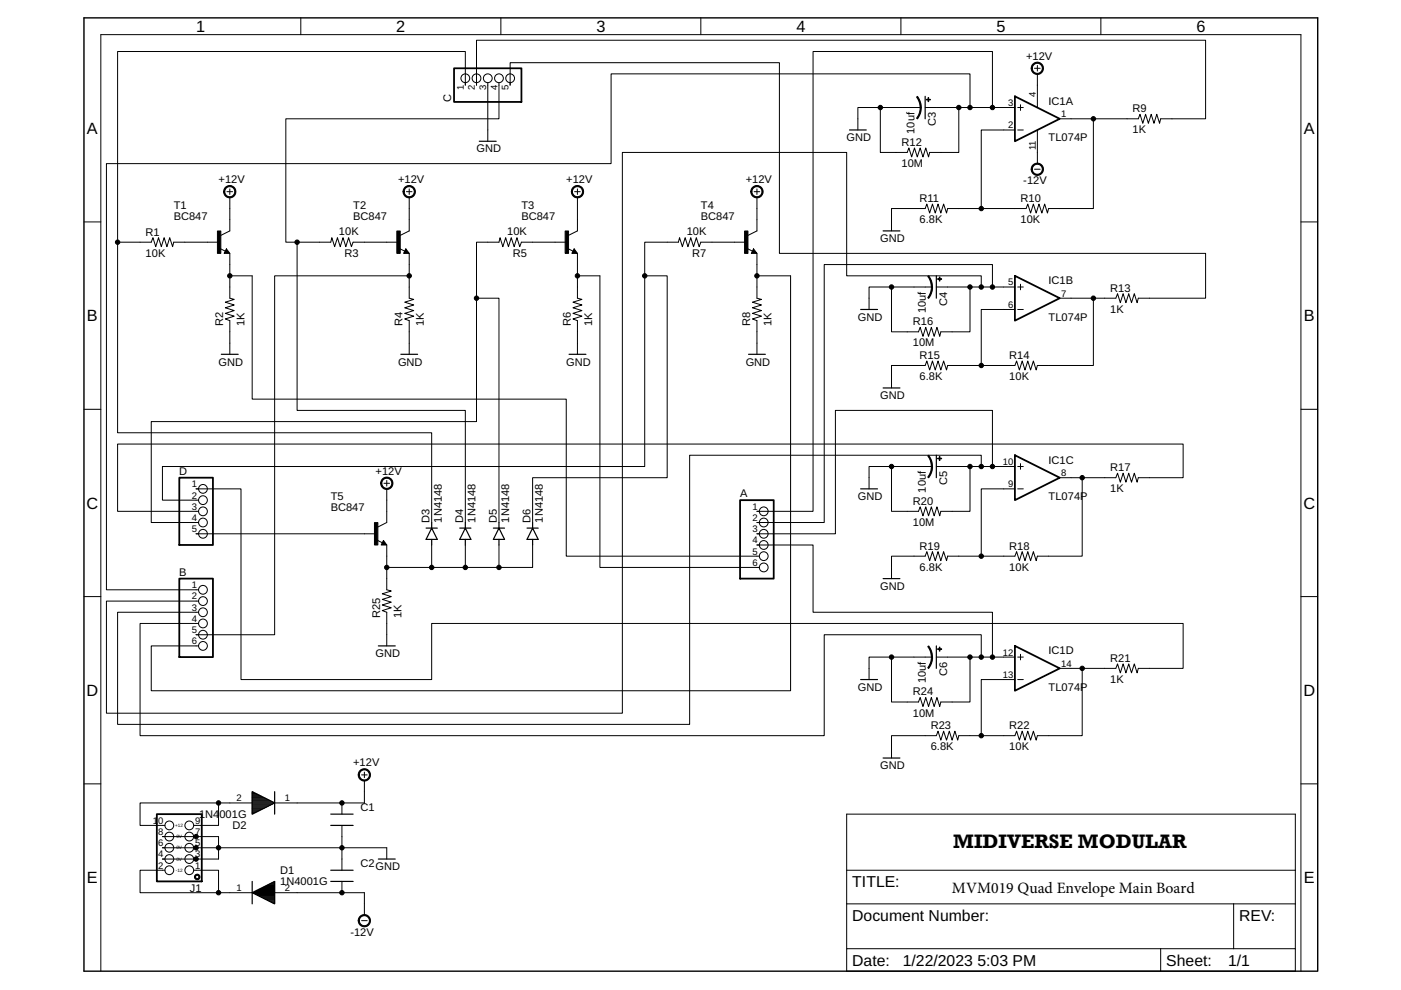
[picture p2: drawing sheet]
<svg xmlns="http://www.w3.org/2000/svg" width="297mm" height="210mm" viewBox="0 0 297 210" stroke-linecap="round" stroke-linejoin="round" font-family="sans-serif">
<path d="M17.8 3.8h261.6v202.1h-261.6z" fill="none" stroke="#000" stroke-width=".3"/>
<g fill="none" stroke="#000" stroke-width=".21">
<path d="M63.8 3.8v3.5M98.7 17.5v.6v-7.2h-73.8v40.5h7.2l.3-1 .6 1.9 .6-1.9 .6 1.9 .6-1.9 .6 1.9 .6-1.9 .6 1.9 .2-.9h9.5M101 17.5v.6v-9.6h154.6v16.7h-9.5l-.2 .9-.6-1.9-.6 1.9-.6-1.9-.6 1.9-.6-1.9-.6 1.9-.6-1.9-.4 1h-16.6M103.4 17.5v12.5M105.8 17.5v7.7h-45.2v26.2h9.5l.3-1 .6 1.9 .5-1.9 .6 1.9 .6-1.9 .6 1.9 .6-1.9 .6 1.9 .4-.9h9.5M106.2 3.8v3.5M108.2 17.5v.6v-4.8h57v40.4h90.4v9.5h-14.3l-.2 1-.6-1.9-.6 1.9-.6-1.9-.6 1.9-.6-1.9-.6 1.9-.6-1.9-.3 .9h-11.9M148.6 3.8v3.5M191 3.8v3.5M219.3 14.5h1.2M219.9 13.9v1.2M219.9 15.7v7.1"/>
<path d="M233.4 3.8v3.5M186.6 22.8v9.5h5.7l.4-.9 .6 1.9 .6-1.9 .6 1.9 .6-1.9 .6 1.9 .6-1.9 .6 1.9 .2-1h6.2v-9.5M195.2 22.8h-13.3v4.8M196.2 22.8h19M205.7 22.8v-7.1h-76.1v19h-107v90.4h19.5M210.4 22.8v-11.9h-38v97.5h-11.9h.5M215.2 27.6h-7.2v16.6M215.8 22.8h1.2M215.8 27.6h1.2M216.4 22.2v1.2M219.3 35.9h1.2M219.9 27.6v7.1"/>
<path d="M231.8 25.2v19h-9.5l-.2 1-.6-1.9-.6 1.9-.6-1.9-.6 1.9-.6-1.9-.6 1.9-.6-1.9-.3 .9h-16.7l-.2 1-.6-1.9-.6 1.9-.6-1.9-.6 1.9-.6-1.9-.6 1.9-.6-1.9-.3 .9h-7.2v4.8M17.8 47.1h3.6M24.9 51.4v40.4h66.6v19M46.6 52.7l1.2 .6M48 52.8l.7 .9h-1.2zM48.1 40.6h1.2M48.7 53.7v9.5l1 .3-1.9 .6 1.9 .6-1.9 .6 1.9 .5-1.9 .6 1.9 .6-1.9 .6 .9 .4v7.1M48.7 41.8v7.2l-1.9 .9M48.7 40v1.2M48.7 58.5h4.8v26.1h66.6v33.3h40.9M63 51.4v35.6h35.7v23.8M84.7 52.7l1.1 .6"/>
<path d="M86 52.8l.8 .9h-1.2zM86.2 40.6h1.2M86.8 58.5h-28.6v76.1h-16.6h.5M86.8 53.7v9.5l.9 .3-1.9 .6 1.9 .6-1.9 .6 1.9 .5-1.9 .6 1.9 .6-1.9 .6 1 .4v7.1M86.8 40v1.2M86.8 41.8v7.2l-1.9 .9M120.1 51.4h-9.5l-.4 .9-.6-1.9-.6 1.9-.6-1.9-.6 1.9-.6-1.9-.6 1.9-.6-1.9-.2 1h-4.8v38h-68.9v21.4h10M120.4 52.7l1.1 .6M121.7 52.8l.7 .9h-1.2zM121.8 40.6h1.2M122.4 53.7v9.5l1 .3-1.9 .6 1.9 .6-1.9 .6 1.9 .5-1.9 .6 1.9 .6-1.9 .6 .9 .4v7.1M122.4 41.8v7.2l-1.9 .9"/>
<path d="M122.4 40v1.2M122.4 58.5h4.8v61.8h33.8M136.7 58.5h4.8v42.8h-28.6v9.5M158.1 51.4h-9.5l-.4 .9-.6-1.9-.6 1.9-.5-1.9-.6 1.9-.6-1.9-.6 1.9-.6-1.9-.3 1h-7.1v47.5h-102.3v7.1h7.7M158.4 52.7l1.2 .6M159.8 52.8l.7 .9h-1.2zM159.9 40.6h1.2M160.5 53.7v9.5l.9 .3-1.9 .6 1.9 .6-1.9 .6 1.9 .5-1.9 .6 1.9 .6-1.9 .6 1 .4v7.1M160.5 41.8v7.2l-1.9 .9M160.5 40v1.2M160.5 58.5h7.1v88h-135.5v-9.6h10M275.8 47.1h3.6"/>
<path d="M101 63.2h4.8v47.6M189 60.9v9.5h5.7l.4-1 .6 1.9 .6-1.9 .6 1.9 .6-1.9 .6 1.9 .5-1.9 .6 1.9 .3-.9h6.2v-9.5M197.6 60.9h-13.3v4.7M198.5 60.9h16.7M208 60.9v-2.4h-28.5v-26.2h-47.5v118.9h-109.4v-23.8h19.5M210.4 60.9v-4.8h-35.6v54.7h-14.3h.5M215.2 65.6h-7.2v11.9M215.8 60.9h1.2M215.8 65.6h1.2M216.4 60.3v1.1M231.8 63.2v14.3h-11.9l-.2 .9-.6-1.9-.6 1.9-.6-1.9-.6 1.9-.6-1.9-.6 1.9-.6-1.9-.3 1h-14.3l-.2 .9-.6-1.9-.6 1.9-.6-1.9-.6 1.9-.6-1.9-.6 1.9-.6-1.9-.3 1h-7.2v4.8M17.8 86.8h3.6"/>
<path d="M189 98.9v9.5h5.7l.4-.9 .6 1.9 .6-1.9 .6 1.9 .6-1.9 .6 1.9 .5-1.9 .6 1.9 .3-1h6.2v-9.5M197.6 98.9h-13.3v4.8M198.5 98.9h16.7M208 98.9v-2.4h-61.8v57.1h-121.3v-23.8h17.2M210.4 98.9v-11.9h-33.3v26.2h-16.6h.5M215.8 98.9h1.2M216.4 98.3v1.2M275.8 86.8h3.6M41.6 113.2h38M42.1 103.7h-.5h9.5v40.4h40.4v-11.9h159.3v9.5h-9.5l-.2 1-.6-1.9-.6 1.9-.6-1.9-.6 1.9-.6-1.9-.6 1.9-.6-1.9-.3 .9h-11.9M79.9 114.5l1.2 .6M81.3 114.6l.7 .9h-1.2z"/>
<path d="M81.4 102.5h1.2M82 115.5v9.6l1 .2-2 .6 2 .6-2 .6 2 .6-2 .6 2 .6-2 .6 1 .3v7.1M82 101.9v1.2M82 103.7v7.1l-1.9 .9M91.5 115.5v4.8M98.7 115.5v4.8M105.8 115.5v4.8M112.9 115.5v4.8h-7.1M161 115.5h-.5h11.9v14.3h38v9.5M215.2 103.7h-7.2v14.2M215.8 103.7h1.2M224.7 101.3h11.9l.3-1 .6 1.9 .6-1.9 .6 1.9 .6-1.9 .6 1.9 .6-1.9 .6 1.9 .2-.9h9.5v-7.2h-225.9v14.3h17.2"/>
<path d="M229.4 101.3v16.6h-9.5l-.2 1-.6-1.9-.6 1.9-.6-1.9-.6 1.9-.6-1.9-.6 1.9-.6-1.9-.3 .9h-14.3l-.2 1-.6-1.9-.6 1.9-.6-1.9-.6 1.9-.6-1.9-.6 1.9-.6-1.9-.3 .9h-7.2v4.8M17.8 126.5h3.6M42.1 132.2h-12.4v23.8h145.1v-21.4h33.2v4.7M82 120.3h23.8M189 139.3v9.5h5.7l.4-.9 .6 1.9 .6-1.9 .6 1.9 .6-1.9 .6 1.9 .5-1.9 .6 1.9 .3-1h6.2v-9.5M197.6 139.3h-13.3v4.8M198.5 139.3h16.7M215.8 139.3h1.2M216.4 138.7v1.2M275.8 126.5h3.6M215.2 144.1h-7.2v11.9M215.8 144.1h1.2"/>
<path d="M229.4 141.7v14.3h-9.5l-.2 .9-.6-1.9-.6 1.9-.6-1.9-.6 1.9-.6-1.9-.6 1.9-.6-1.9-.3 1h-11.9l-.2 .9-.6-1.9-.6 1.9-.6-1.9-.6 1.9-.6-1.9-.6 1.9-.6-1.9-.4 1h-9.5v4.7M17.8 166.2h3.6M34.4 179.7h47.6v2.4M35 177.4h-.6h11.9v4.7h-11.9h.6M41.1 177.4h.5M46.3 170.2v4.8h-5.2M53.5 170.2h-23.8v4.8h5.3M72.5 170.2v2.4M72.5 175v9.5M76.7 164.3h1.2M77.3 165.5v4.7h-19.1M77.3 163.7v1.2"/>
<path d="M275.8 166.2h3.6M35 184.5h-5.3v4.8h23.8M41.1 184.5h5.2v4.8M41.1 182.1h.5M58.2 189.3h19.1v4.7M72.5 186.9v2.4M76.7 195.2h1.2M179.5 191.6h95.1M179.5 184.5h95.1M261.6 191.6v9.5M179.5 201.1v-28.5h95.1v28.5M246.1 201.1v4.8"/>
<path d="M246.1 201.1h15.5M261.6 201.1h13v4.8h-95.1v-4.8h66.6M275.8 205.9v-198.6h-254.4v198.6"/>
<circle cx="98.7" cy="16.6" r=".93"/>
<circle cx="101" cy="16.6" r=".93"/>
<circle cx="103.4" cy="16.6" r=".93"/>
<circle cx="105.8" cy="16.6" r=".93"/>
<circle cx="108.2" cy="16.6" r=".93"/>
<circle cx="43" cy="106" r=".93"/>
<circle cx="43" cy="103.7" r=".93"/>
<circle cx="43" cy="113.2" r=".93"/>
<circle cx="43" cy="110.8" r=".93"/>
<circle cx="43" cy="108.4" r=".93"/>
<circle cx="161.9" cy="108.4" r=".93"/>
<circle cx="161.9" cy="115.5" r=".93"/>
<circle cx="161.9" cy="110.8" r=".93"/>
<circle cx="161.9" cy="117.9" r=".93"/>
<circle cx="161.9" cy="113.2" r=".93"/>
<circle cx="43" cy="136.9" r=".93"/>
<circle cx="43" cy="129.8" r=".93"/>
<circle cx="43" cy="125.1" r=".93"/>
<circle cx="43" cy="127.4" r=".93"/>
<circle cx="43" cy="134.6" r=".93"/>
<circle cx="43" cy="132.2" r=".93"/>
<circle cx="161.9" cy="120.3" r=".93"/>
<circle cx="35.9" cy="175" r=".93"/>
<circle cx="35.9" cy="179.7" r=".93"/>
<circle cx="35.9" cy="177.4" r=".93"/>
<circle cx="40.1" cy="177.4" r=".93"/>
<circle cx="40.1" cy="175" r=".93"/>
<circle cx="40.1" cy="179.7" r=".93"/>
<circle cx="35.9" cy="184.5" r=".93"/>
<circle cx="35.9" cy="182.1" r=".93"/>
<circle cx="40.1" cy="184.5" r=".93"/>
<circle cx="40.1" cy="182.1" r=".93"/>
</g>
<path d="M96.3 14.5h14.3v7.1h-14.3zM215.2 20.4l9.5 4.8-9.5 4.8zM215.2 58.5l9.5 4.7-9.5 4.8zM215.2 96.5l9.5 4.8-9.5 4.7zM38 101.3h7.1v14.2h-7.1zM156.9 106h7.1v16.7h-7.1zM38 122.7h7.1v16.6h-7.1zM215.2 136.9l9.5 4.8-9.5 4.8zM33.3 172.6h9.5v14.3h-9.5z" fill="none" stroke="#000" stroke-width=".38"/>
<g fill="#000" stroke="#000" stroke-width=".21">
<path d="M219 13.6a1.3 1.3 0 0 1 2.1 .2 1.3 1.3 0 0 1-.8 1.9 1.3 1.3 0 0 1-1.7-1.2h.3a1.06 1.06 0 0 1 1.5-1 1.06 1.06 0 0 1 .2 1.8 1.06 1.06 0 0 1-1.7-.5v-.3h-.3z" fill-rule="evenodd"/>
<path d="M195.1 22.8h.2v.8l-.8 1.6-.2-.1 .5-.9z" fill-rule="evenodd"/>
<path d="M194.3 20.6l.2-.2 .4 .7 .4 .9v.8h-.2l-.1-.9z" fill-rule="evenodd"/>
<path d="M219 35a1.3 1.3 0 0 1 2.1 .2 1.3 1.3 0 0 1-.8 1.9 1.3 1.3 0 0 1-1.7-1.2h.3a1.06 1.06 0 0 1 1.5-1 1.06 1.06 0 0 1 .2 1.8 1.06 1.06 0 0 1-1.7-.5v-.3h-.3z" fill-rule="evenodd"/>
<path d="M47.8 39.7a1.3 1.3 0 0 1 2 .3 1.3 1.3 0 0 1-.7 1.9 1.3 1.3 0 0 1-1.7-1.3h.2a1.06 1.06 0 0 1 1.5-1 1.06 1.06 0 0 1 .3 1.8 1.06 1.06 0 0 1-1.7-.5l-.1-.3h-.2z" fill-rule="evenodd"/>
<path d="M85.8 39.7a1.31 1.31 0 0 1 2.1 .3 1.31 1.31 0 0 1-.8 1.9 1.31 1.31 0 0 1-1.7-1.3h.3a1.07 1.07 0 0 1 1.6-.9 1.07 1.07 0 0 1 .1 1.9 1.07 1.07 0 0 1-1.7-.7v-.3h-.3z" fill-rule="evenodd"/>
<path d="M121.5 39.7a1.3 1.3 0 0 1 2.1 .3 1.3 1.3 0 0 1-.8 1.9 1.3 1.3 0 0 1-1.7-1.3h.3a1.07 1.07 0 0 1 1.5-.9 1.07 1.07 0 0 1 .2 1.9 1.07 1.07 0 0 1-1.7-.7v-.3h-.3z" fill-rule="evenodd"/>
<path d="M159.6 39.7a1.31 1.31 0 0 1 2 .3 1.31 1.31 0 0 1-.8 1.9 1.31 1.31 0 0 1-1.6-1.3h.2a1.07 1.07 0 0 1 1.5-1 1.07 1.07 0 0 1 .3 1.8 1.07 1.07 0 0 1-1.8-.5v-.3h-.2z" fill-rule="evenodd"/>
<path d="M197.5 60.9h.2v.7l-.8 1.7-.2-.2 .7-1.3z" fill-rule="evenodd"/>
<path d="M196.7 58.6l.2-.1 .6 1.1 .2 1.3h-.2l-.3-1.4z" fill-rule="evenodd"/>
<path d="M196.7 96.7l.2-.2 .6 1.1 .2 1.3h-.2l-.3-1.4z" fill-rule="evenodd"/>
<path d="M81.1 101.5a1.3 1.3 0 0 1 2 .3 1.3 1.3 0 0 1-.7 1.9 1.3 1.3 0 0 1-1.7-1.2h.2a1.06 1.06 0 0 1 1.5-1 1.06 1.06 0 0 1 .3 1.7 1.06 1.06 0 0 1-1.7-.5l-.1-.2h-.2z" fill-rule="evenodd"/>
<path d="M197.5 98.9h.2v.8l-.8 1.6-.2-.1 .7-1.3z" fill-rule="evenodd"/>
<path d="M196.7 137.1l.2-.2 .4 .7 .3 1 .1 .7h-.2l-.3-1.4z" fill-rule="evenodd"/>
<path d="M197.5 139.3h.2v.8l-.8 1.6-.2-.1 .7-1.3z" fill-rule="evenodd"/>
<path d="M76.3 163.4a1.3 1.3 0 0 1 2.1 .2 1.3 1.3 0 0 1-.8 1.9 1.3 1.3 0 0 1-1.7-1.2h.3a1.07 1.07 0 0 1 1.5-1 1.07 1.07 0 0 1 .3 1.8 1.07 1.07 0 0 1-1.8-.5v-.3h-.3z" fill-rule="evenodd"/>
<path d="M41.4 185.5a.59 .59 0 0 1 .9 .1 .59 .59 0 0 1-.3 .9 .59 .59 0 0 1-.8-.6h.3a.36 .36 0 0 1 .5-.3 .36 .36 0 0 1 .1 .6 .36 .36 0 0 1-.6-.1v-.2h-.3z" fill-rule="evenodd"/>
<path d="M76.3 194.3a1.3 1.3 0 0 1 2.1 .3 1.3 1.3 0 0 1-.8 1.9 1.3 1.3 0 0 1-1.7-1.3h.3a1.08 1.08 0 0 1 1.5-1 1.08 1.08 0 0 1 .3 1.8 1.08 1.08 0 0 1-1.8-.5v-.3h-.3z" fill-rule="evenodd"/>
<circle cx="186.6" cy="22.8" r=".47"/>
<circle cx="203.3" cy="22.8" r=".47"/>
<circle cx="205.7" cy="22.8" r=".47"/>
<circle cx="210.4" cy="22.8" r=".47"/>
<circle cx="231.8" cy="25.2" r=".47"/>
<circle cx="24.9" cy="51.4" r=".47"/>
<circle cx="48.7" cy="58.5" r=".47"/>
<circle cx="63" cy="51.4" r=".47"/>
<circle cx="86.8" cy="58.5" r=".47"/>
<circle cx="122.4" cy="58.5" r=".47"/>
<circle cx="136.7" cy="58.5" r=".47"/>
<circle cx="160.5" cy="58.5" r=".47"/>
<circle cx="208" cy="44.2" r=".47"/>
<circle cx="101" cy="63.2" r=".47"/>
<circle cx="189" cy="60.9" r=".47"/>
<circle cx="205.7" cy="60.9" r=".47"/>
<circle cx="208" cy="60.9" r=".47"/>
<circle cx="208" cy="77.5" r=".47"/>
<circle cx="210.4" cy="60.9" r=".47"/>
<circle cx="231.8" cy="63.2" r=".47"/>
<circle cx="189" cy="98.9" r=".47"/>
<circle cx="205.7" cy="98.9" r=".47"/>
<circle cx="208" cy="98.9" r=".47"/>
<circle cx="210.4" cy="98.9" r=".47"/>
<circle cx="208" cy="117.9" r=".47"/>
<circle cx="229.4" cy="101.3" r=".47"/>
<circle cx="82" cy="120.3" r=".47"/>
<circle cx="91.5" cy="120.3" r=".47"/>
<circle cx="98.7" cy="120.3" r=".47"/>
<circle cx="105.8" cy="120.3" r=".47"/>
<circle cx="189" cy="139.3" r=".47"/>
<circle cx="205.7" cy="139.3" r=".47"/>
<circle cx="208" cy="139.3" r=".47"/>
<circle cx="210.4" cy="139.3" r=".47"/>
<circle cx="208" cy="156" r=".47"/>
<circle cx="229.4" cy="141.7" r=".47"/>
<circle cx="41.6" cy="179.7" r=".47"/>
<circle cx="41.6" cy="177.4" r=".47"/>
<circle cx="46.3" cy="170.2" r=".47"/>
<circle cx="46.3" cy="179.7" r=".47"/>
<circle cx="72.5" cy="179.7" r=".47"/>
<circle cx="72.5" cy="170.2" r=".47"/>
<circle cx="41.6" cy="182.1" r=".47"/>
<circle cx="46.3" cy="189.3" r=".47"/>
<circle cx="72.5" cy="189.3" r=".47"/>
</g>
<g fill="none" stroke="#000" stroke-width=".25">
<path d="M101.6 30h3.6M180.1 27.6h3.6M196.2 20.4v4.8M48 53.2l.1 .3h-.3l.2-.5 .5 .6h-.7M86 53.2l.2 .3h-.4l.2-.5 .5 .6h-.7M121.7 53.2l.1 .3h-.3l.2-.5 .5 .6h-.7M159.8 53.2l.1 .3h-.4l.3-.5 .5 .6h-.8M187.2 49h3.6M198.5 58.5v4.7M46.9 75.1h3.6M85 75.1h3.5M120.6 75.1h3.6"/>
<path d="M158.7 75.1h3.6M182.5 65.6h3.6M187.2 82.3h3.6M198.5 96.5v4.8M81.3 115.1l.1 .2h-.4l.3-.5 .5 .6h-.8M90.3 112h2.4M91.5 112l1.2 2.4h-2.4zM91.5 110.8v1.2M91.5 114.4v1.1M97.5 112h2.3M98.7 112l1.1 2.4h-2.3zM98.7 110.8v1.2"/>
<path d="M98.7 114.4v1.1M104.6 112h2.4M105.8 112l1.2 2.4h-2.4zM105.8 110.8v1.2M105.8 114.4v1.1M111.7 112h2.4M112.9 112l1.2 2.4h-2.4zM112.9 110.8v1.2M112.9 114.4v1.1M182.5 103.7h3.6M80.2 136.9h3.6M187.2 122.7h3.6"/>
<path d="M198.5 136.9v4.8M182.5 144.1h3.6M53.5 172.5h.2M53.5 172.3h.6M53.5 172.1h1M53.5 171.9h1.4M53.5 171.7h1.8M53.5 171.5h2.2M53.5 171.3h2.6M53.5 171.1h3M53.5 170.9h3.4M53.5 170.7h3.9"/>
<path d="M53.5 170.5h4.3M53.5 170.3h4.7M53.5 170.1h4.4M53.5 169.8h3.9M53.5 169.7h3.5M53.5 169.4h3.1M53.5 169.2h2.7M53.5 169h2.3M53.5 168.8h1.9M53.5 168.6h1.5M53.5 168.4h1.1M53.5 168.2h.6"/>
<path d="M53.5 168h.2M53.5 167.9l4.7 2.3-4.7 2.4zM58.2 167.9v4.7M70.1 172.6h4.8M70.1 175h4.8M187.2 160.7h3.6M53.5 189.3l4.7-2.4v4.7zM53.5 186.9v4.7M53.6 189.2h4.6M53.8 189.4h4.4M54 189h4.2M54.2 189.6h4"/>
<path d="M54.4 188.8h3.8M54.6 189.8h3.6M54.8 188.6h3.4M55 190h3.2M55.2 188.4h3M55.4 190.2h2.8M55.6 188.2h2.6M55.9 190.5h2.3M56 188h2.2M56.3 190.7h1.9M56.5 187.8h1.7M56.7 190.9h1.5"/>
<path d="M56.9 187.6h1.3M57.1 191.1h1.1M57.3 187.4h.9M57.5 191.3h.7M57.7 187.2h.5M57.9 191.5h.3M58.1 186.9h.1M70.1 184.5h4.8M70.1 186.9h4.8M80.2 182.1h3.6"/>
</g>
<g fill="#000" stroke="#000" stroke-width=".21">
<path d="M196.4 21.1h.9v.1h-.9zM196.8 20.7h.1v.8h-.1zM46.1 49h.7v4.7h-.7zM84.1 49h.8v4.7h-.8zM119.8 49h.7v4.7h-.7zM157.9 49h.7v4.7h-.7zM198.8 59.1h.8v.1h-.8zM199.2 58.7h.1v.9h-.1zM198.8 97.2h.8v.1h-.8zM199.2 96.8h.1v.8h-.1zM79.4 110.8h.7v4.7h-.7zM198.8 137.6h.8v.1h-.8z"/>
<path d="M199.2 137.2h.1v.8h-.1z"/>
</g>
<text font-size="4.2" x="202.1" y="179.9">MIDIVERSE MODULAR</text>
<g font-size="3.5">
<text x="41.6" y="6.8">1</text>
<text x="84" y="6.8">2</text>
<text x="126.4" y="6.8">3</text>
<text x="168.8" y="6.8">4</text>
<text x="211.3" y="6.8">5</text>
<text x="253.7" y="6.8">6</text>
<text x="18.4" y="28.4">A</text>
<text x="276.5" y="28.4">A</text>
<text x="18.4" y="68.1">B</text>
<text x="276.5" y="68.1">B</text>
<text x="18.3" y="107.8">C</text>
<text x="276.4" y="107.8">C</text>
<text x="18.3" y="147.5">D</text>
<text x="276.4" y="147.5">D</text>
<text x="18.4" y="187.3">E</text>
<text x="276.5" y="187.3">E</text>
</g>
<g font-size="3.3">
<text x="180.7" y="188.1">TITLE:</text>
<text x="201.8" y="189.3">MVM019 Quad Envelope Main Board</text>
<text x="180.7" y="195.2">Document Number:</text>
<text x="262.7" y="195.2">REV:</text>
<text x="180.7" y="204.7">Date:</text>
<text x="191.4" y="204.7">1/22/2023 5:03 PM</text>
<text x="247.3" y="204.7">Sheet:</text>
<text x="260.4" y="204.7">1/1</text>
</g>
<g font-size="2.3">
<text x="217.6" y="12.7">+12V</text>
<text x="95.7" y="21.6" transform="rotate(-90 95.7 21.6)">C</text>
<text x="222.3" y="22.2">IC1A</text>
<text x="240.1" y="23.8">R9</text>
<text x="179.5" y="29.9">GND</text>
<text x="193.9" y="28.4" transform="rotate(-90 193.9 28.4)">10uf</text>
<text x="198.4" y="26.8" transform="rotate(-90 198.4 26.8)">C3</text>
<text x="222.3" y="29.9">TL074P</text>
<text x="240.1" y="28.3">1K</text>
<text x="101" y="32.3">GND</text>
<text x="191.2" y="35.4">10M</text>
<text x="191.2" y="30.9">R12</text>
<text x="46.3" y="38.9">+12V</text>
<text x="84.4" y="38.9">+12V</text>
<text x="120.1" y="38.9">+12V</text>
<text x="158.1" y="38.9">+12V</text>
<text x="217" y="39.1">-12V</text>
<text x="36.8" y="46.6">BC847</text>
<text x="36.8" y="44.2">T1</text>
<text x="74.9" y="46.6">BC847</text>
<text x="74.9" y="44.2">T2</text>
<text x="110.5" y="46.6">BC847</text>
<text x="110.5" y="44.2">T3</text>
<text x="148.6" y="46.6">BC847</text>
<text x="148.6" y="44.2">T4</text>
<text x="195" y="47.3">6.8K</text>
<text x="195" y="42.8">R11</text>
<text x="216.4" y="47.3">10K</text>
<text x="216.4" y="42.8">R10</text>
<text x="30.9" y="49.9">R1</text>
<text x="71.9" y="49.9">10K</text>
<text x="107.5" y="49.9">10K</text>
<text x="145.6" y="49.9">10K</text>
<text x="186.6" y="51.3">GND</text>
<text x="30.9" y="54.4">10K</text>
<text x="73.1" y="54.4">R3</text>
<text x="108.7" y="54.4">R5</text>
<text x="146.8" y="54.4">R7</text>
<text x="200.8" y="64.8" transform="rotate(-90 200.8 64.8)">C4</text>
<text x="222.3" y="60.3">IC1B</text>
<text x="235.4" y="61.8">R13</text>
<text x="47.3" y="69.2" transform="rotate(-90 47.3 69.2)">R2</text>
<text x="51.8" y="69.2" transform="rotate(-90 51.8 69.2)">1K</text>
<text x="85.4" y="69.2" transform="rotate(-90 85.4 69.2)">R4</text>
<text x="89.9" y="69.2" transform="rotate(-90 89.9 69.2)">1K</text>
<text x="121" y="69.2" transform="rotate(-90 121 69.2)">R6</text>
<text x="125.5" y="69.2" transform="rotate(-90 125.5 69.2)">1K</text>
<text x="159.1" y="69.2" transform="rotate(-90 159.1 69.2)">R8</text>
<text x="163.6" y="69.2" transform="rotate(-90 163.6 69.2)">1K</text>
<text x="181.9" y="68">GND</text>
<text x="193.5" y="69">R16</text>
<text x="196.3" y="66.4" transform="rotate(-90 196.3 66.4)">10uf</text>
<text x="222.3" y="68">TL074P</text>
<text x="235.4" y="66.3">1K</text>
<text x="46.3" y="77.5">GND</text>
<text x="84.4" y="77.5">GND</text>
<text x="120.1" y="77.5">GND</text>
<text x="158.1" y="77.5">GND</text>
<text x="193.5" y="73.5">10M</text>
<text x="195" y="76.1">R15</text>
<text x="214" y="76.1">R14</text>
<text x="195" y="80.6">6.8K</text>
<text x="214" y="80.6">10K</text>
<text x="186.6" y="84.6">GND</text>
<text x="38" y="100.7">D</text>
<text x="79.6" y="100.7">+12V</text>
<text x="222.3" y="98.3">IC1C</text>
<text x="235.4" y="99.9">R17</text>
<text x="70.1" y="106">T5</text>
<text x="156.9" y="105.4">A</text>
<text x="181.9" y="106">GND</text>
<text x="193.5" y="107">R20</text>
<text x="196.3" y="104.4" transform="rotate(-90 196.3 104.4)">10uf</text>
<text x="200.8" y="102.9" transform="rotate(-90 200.8 102.9)">C5</text>
<text x="222.3" y="106">TL074P</text>
<text x="235.4" y="104.4">1K</text>
<text x="70.1" y="108.4">BC847</text>
<text x="91.1" y="110.8" transform="rotate(-90 91.1 110.8)">D3</text>
<text x="93.7" y="110.8" transform="rotate(-90 93.7 110.8)">1N4148</text>
<text x="98.2" y="110.8" transform="rotate(-90 98.2 110.8)">D4</text>
<text x="100.8" y="110.8" transform="rotate(-90 100.8 110.8)">1N4148</text>
<text x="105.3" y="110.8" transform="rotate(-90 105.3 110.8)">D5</text>
<text x="108" y="110.8" transform="rotate(-90 108 110.8)">1N4148</text>
<text x="112.5" y="110.8" transform="rotate(-90 112.5 110.8)">D6</text>
<text x="115.1" y="110.8" transform="rotate(-90 115.1 110.8)">1N4148</text>
<text x="193.5" y="111.5">10M</text>
<text x="195" y="116.5">R19</text>
<text x="214" y="116.5">R18</text>
<text x="38" y="122.1">B</text>
<text x="186.6" y="125.1">GND</text>
<text x="195" y="121">6.8K</text>
<text x="214" y="121">10K</text>
<text x="80.6" y="131" transform="rotate(-90 80.6 131)">R25</text>
<text x="85.1" y="131" transform="rotate(-90 85.1 131)">1K</text>
<text x="79.6" y="139.3">GND</text>
<text x="200.8" y="143.3" transform="rotate(-90 200.8 143.3)">C6</text>
<text x="222.3" y="138.7">IC1D</text>
<text x="235.4" y="140.3">R21</text>
<text x="181.9" y="146.5">GND</text>
<text x="193.5" y="147.4">R24</text>
<text x="196.3" y="144.9" transform="rotate(-90 196.3 144.9)">10uf</text>
<text x="222.3" y="146.5">TL074P</text>
<text x="235.4" y="144.8">1K</text>
<text x="193.5" y="151.9">10M</text>
<text x="197.3" y="154.6">R23</text>
<text x="214" y="154.6">R22</text>
<text x="197.3" y="159.1">6.8K</text>
<text x="214" y="159.1">10K</text>
<text x="74.9" y="162.5">+12V</text>
<text x="186.6" y="163.1">GND</text>
<text x="42.2" y="173.5">1N4001G</text>
<text x="76.5" y="172">C1</text>
<text x="49.3" y="175.8">D2</text>
<text x="59.4" y="185.3">D1</text>
<text x="76.5" y="183.9">C2</text>
<text x="79.6" y="184.5">GND</text>
<text x="40.3" y="189.2">J1</text>
<text x="59.4" y="187.7">1N4001G</text>
<text x="74.3" y="198.4">-12V</text>
</g>
<g font-size="2">
<text x="98.3" y="19" transform="rotate(-90 98.3 19)">1</text>
<text x="100.7" y="19" transform="rotate(-90 100.7 19)">2</text>
<text x="103.1" y="19" transform="rotate(-90 103.1 19)">3</text>
<text x="105.5" y="19" transform="rotate(-90 105.5 19)">4</text>
<text x="107.8" y="19" transform="rotate(-90 107.8 19)">5</text>
<text x="213.7" y="22.5">3</text>
<text x="219.6" y="20.6" transform="rotate(-90 219.6 20.6)">4</text>
<text x="213.7" y="27.2">2</text>
<text x="225" y="24.9">1</text>
<text x="219.6" y="31.8" transform="rotate(-90 219.6 31.8)">11</text>
<text x="213.7" y="65.3">6</text>
<text x="213.7" y="60.5">5</text>
<text x="225" y="62.9">7</text>
<text x="212.6" y="98.6">10</text>
<text x="225" y="100.9">8</text>
<text x="40.6" y="103.3">1</text>
<text x="40.6" y="105.7">2</text>
<text x="213.7" y="103.3">9</text>
<text x="40.6" y="108.1">3</text>
<text x="40.6" y="110.5">4</text>
<text x="40.6" y="112.8">5</text>
<text x="159.6" y="108.1">1</text>
<text x="159.6" y="110.5">2</text>
<text x="159.6" y="112.8">3</text>
<text x="159.6" y="115.2">4</text>
<text x="159.6" y="117.6">5</text>
<text x="159.6" y="120">6</text>
<text x="40.6" y="124.7">1</text>
<text x="40.6" y="127.1">2</text>
<text x="40.6" y="129.5">3</text>
<text x="40.6" y="131.9">4</text>
<text x="40.6" y="134.2">5</text>
<text x="40.6" y="136.6">6</text>
<text x="212.6" y="143.7">13</text>
<text x="212.6" y="139">12</text>
<text x="225" y="141.4">14</text>
<text x="50.2" y="169.9">2</text>
<text x="60.4" y="169.9">1</text>
<text x="32.4" y="174.7">10</text>
<text x="33.5" y="179.4">6</text>
<text x="33.5" y="177">8</text>
<text x="41.4" y="179.4">5</text>
<text x="41.4" y="177">7</text>
<text x="41.4" y="174.7">9</text>
<text x="33.5" y="184.2">2</text>
<text x="33.5" y="181.8">4</text>
<text x="41.4" y="184.2">1</text>
<text x="41.4" y="181.8">3</text>
<text x="50.2" y="188.9">1</text>
<text x="60.4" y="188.9">2</text>
</g>
<g font-size="1">
<text x="37.2" y="175.4">+12</text>
<text x="37.4" y="177.7">0V</text>
<text x="37.3" y="184.9">-12</text>
<text x="37.4" y="180.1">0V</text>
<text x="37.4" y="182.5">0V</text>
</g>
</svg>
